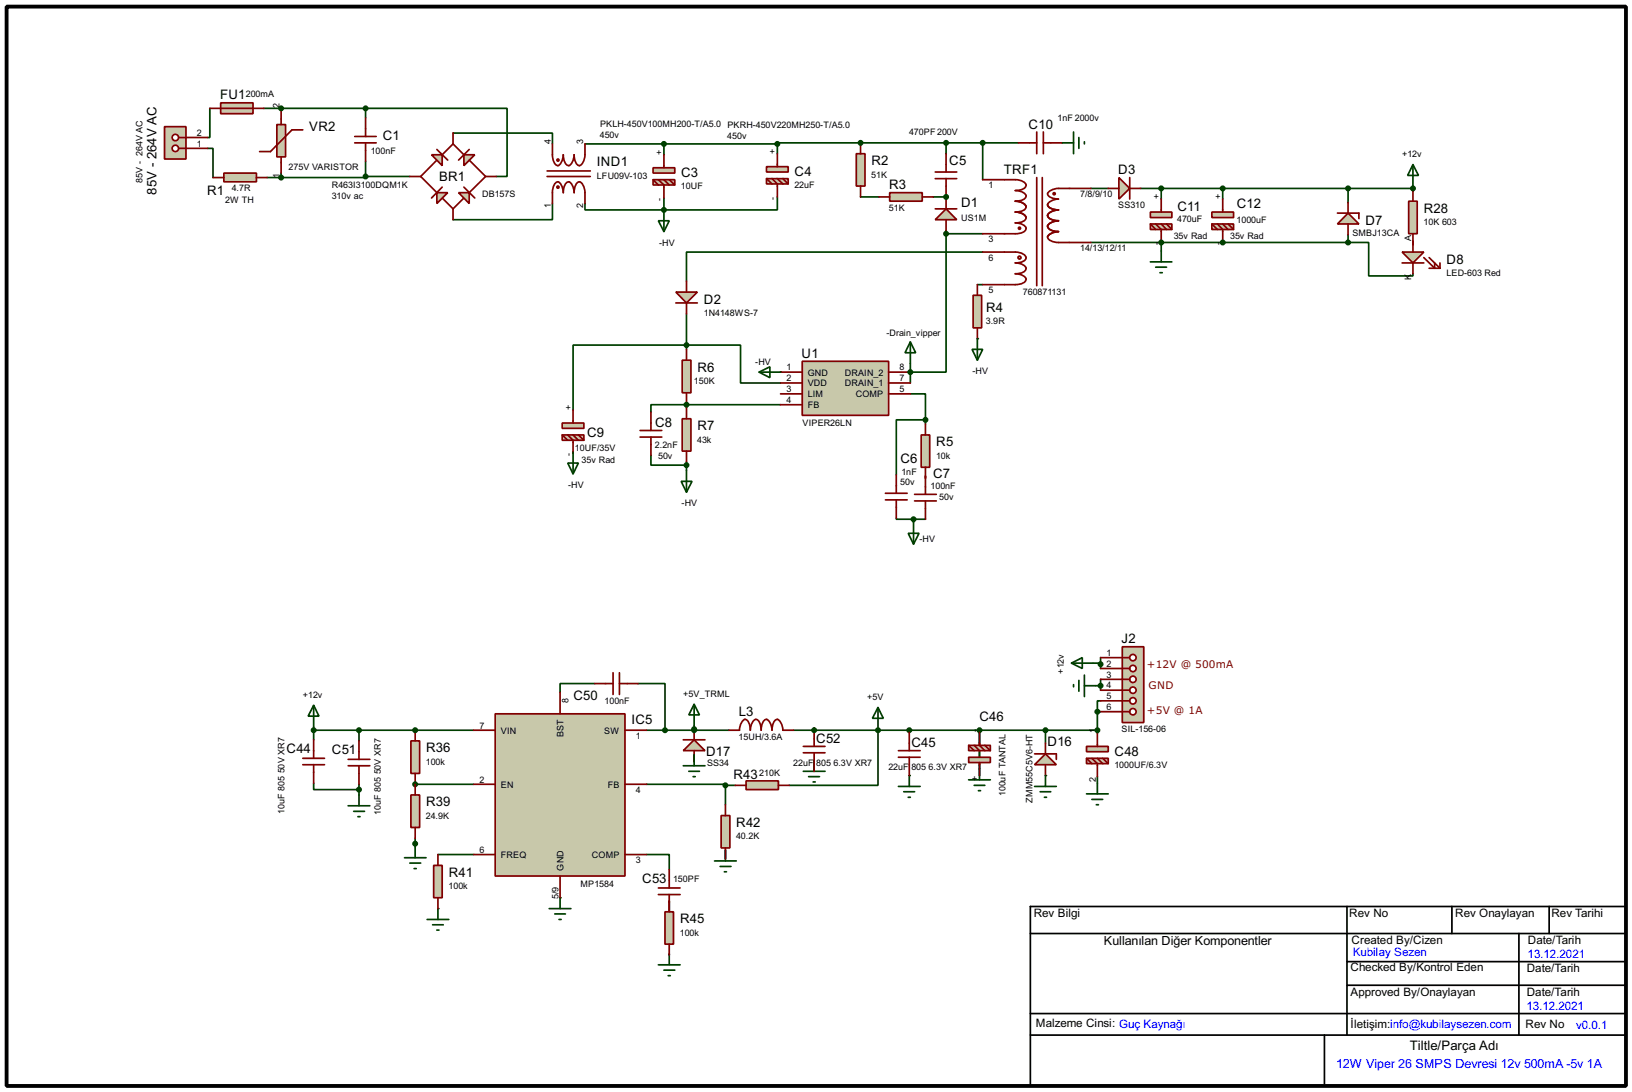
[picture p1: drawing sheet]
<svg xmlns="http://www.w3.org/2000/svg" width="383mm" height="256mm" viewBox="0 0 383 256" stroke-linecap="round" stroke-linejoin="round" font-family="sans-serif">
<path d="M48.8 34.9h1.3v6.8M85.9 37.9v3.6h10.4M106.5 31.3h23.3v2.5M137.5 33.8h45.2M156 33.8v2.6M182.7 33.8v2.3M202.2 33.6h-19.5v.2M129.8 47.8v3.8h-23.3M137.5 47.8v1.5h18.5M156 46.5v2.8M182.7 46.3v3h-26.7" fill="none" stroke="#004000" stroke-width=".4"/>
<circle cx="202.2" cy="33.6" r=".2" fill="#004000"/>
<path d="M202.2 33.6h20.1v2.5M202.2 46.3h4.4M222.3 46.3v.2" fill="none" stroke="#004000" stroke-width=".4"/>
<circle cx="222.3" cy="46.3" r=".2" fill="#004000"/>
<g fill="none" stroke="#004000" stroke-width=".4">
<path d="M222.3 33.6h17M230.9 33.6v8.6M249.5 33.6h.2M219.3 46.3h3M222.3 54.2v.7h8.6M230.9 59.2h-69.6v6.9M256.3 44.3h4.1M256.3 57h16.6M268 44.3h4.9v2.5M161.3 73.7v8.4M229.7 66.9h1.2M161.3 95.1h-8.3v1.7"/>
<path d="M161.3 81.1h-26.6v15.2M161.3 94.8v1M217.5 111.8v.5"/>
</g>
<circle cx="272.9" cy="57" r=".2" fill="#004000"/>
<path d="M49.3 25.5v6.8h-.5M62 25.5h23.9M85.9 25.5h33.3v16h-2.6M85.9 25.5v2.2M62.8 41.7h3.3M66.1 40.7v1M85.9 41.5v.2h-19.8" fill="none" stroke="#004000" stroke-width=".4"/>
<circle cx="66.1" cy="25.5" r=".2" fill="#004000"/>
<path d="M272.9 44.3h14.4v2.5M272.9 57h14.4M332 56.7v.8" fill="none" stroke="#004000" stroke-width=".4"/>
<circle cx="287.3" cy="57" r=".2" fill="#004000"/>
<path d="M287.3 44.3h29.5v3.3M287.3 57h29.5M316.8 57h4.8v7.8h10.4v-.5M316.8 55.2v1.8" fill="none" stroke="#004000" stroke-width=".4"/>
<circle cx="102.9" cy="213.4" r=".2" fill="#004000"/>
<g fill="none" stroke="#004000" stroke-width=".4">
<path d="M139.8 160.6h-8.2v2M149.9 160.6h6.4v10.9M151.9 171.5h19.4M163.1 177.3v1.6M191.3 171v.5h-4.8M191.3 178.6v2.6M151.9 184.2h18.6v.3M170.5 184.5v4.5M170.5 199.7v2M170.5 184.5h2.3M102.9 200.7h8.4M151.9 200.7h5.4v3.6"/>
<path d="M157.3 211.6v2.8M157.3 224.1v.2"/>
</g>
<circle cx="131.6" cy="210.9" r=".2" fill="#004000"/>
<path d="M84.4 171.5v2.5M97.6 171.5h13.7" fill="none" stroke="#004000" stroke-width=".4"/>
<circle cx="97.6" cy="171.5" r=".2" fill="#004000"/>
<path d="M84.4 171.5h13.2M97.6 184.2h13.7" fill="none" stroke="#004000" stroke-width=".4"/>
<circle cx="97.6" cy="184.2" r=".2" fill="#004000"/>
<path d="M191.3 171.5h22.4v.5M206.3 171.3v13.2h-20.8M73.7 184v1.5h10.7M84.4 184.2v2.5" fill="none" stroke="#004000" stroke-width=".4"/>
<circle cx="213.7" cy="182.2" r=".2" fill="#004000"/>
<path d="M213.7 171.5h32v3.1M230.2 171.5v10.7" fill="none" stroke="#004000" stroke-width=".4"/>
<circle cx="245.7" cy="182.2" r=".2" fill="#004000"/>
<path d="M163.1 171.3v.2" fill="none" stroke="#004000" stroke-width=".4"/>
<circle cx="163.1" cy="171.3" r=".2" fill="#004000"/>
<g fill="none" stroke="#004000" stroke-width=".4">
<path d="M272.9 57v2M316.8 44.3h15.2M332 43.7v1.1M161.3 81.1h12.7v8.9h9.4M161.3 95.1h22.1M213.9 87.4v2.6M256.8 155.8h1.6l.2 .2M258.6 154.5v2.5M258.6 159.6v2.5M73.7 171.5h10.7M73.7 170.7v3.1M163.1 170.5v.8"/>
<path d="M245.7 171.5h12.2M257.4 161.1h1.2M257.9 167.2v5.1M257.9 167.2h.7M258.6 164.6h-.7v2.6M97.6 196.9v2M257.9 182.4v1.6"/>
</g>
<circle cx="213.9" cy="87.4" r=".2" fill="#004000"/>
<path d="M222.3 54.9v32.5h-8.4v-2M213.9 92.5h3.6v6.1M217.5 98.6h-6.9v13M217.5 98.6v1" fill="none" stroke="#004000" stroke-width=".4"/>
<circle cx="156" cy="49.3" r=".2" fill="#004000"/>
<path d="M134.7 106.2v.3M153 107v2.3h8.3M161.3 108.5v2" fill="none" stroke="#004000" stroke-width=".4"/>
<g fill="#004000">
<circle cx="229.7" cy="79.6" r=".2"/>
<circle cx="183.4" cy="87.4" r=".2"/>
</g>
<path d="M210.6 121.7v.3h4.1M214.7 122v.7M214.7 122h2.8" fill="none" stroke="#004000" stroke-width=".4"/>
<path d="M38.7 29.8h5v7.6h-5z" fill="#c8c8aa" stroke="#800000" stroke-width=".4"/>
<path d="M42 34.9h1.7" fill="none" stroke="#800000" stroke-width=".4"/>
<circle cx="41.2" cy="34.9" r=".75" fill="#feffff" stroke="#800000" stroke-width=".4"/>
<path d="M42 32.3h1.7" fill="none" stroke="#800000" stroke-width=".4"/>
<circle cx="41.2" cy="32.3" r=".75" fill="#feffff" stroke="#800000" stroke-width=".4"/>
<path d="M43.7 34.9h5.1M43.7 32.3h5.1" fill="none" stroke="#800000" stroke-width=".4"/>
<path d="M109 36.4h2.6l-2.6 2.5z" fill="#c8c8aa" stroke="#800000" stroke-width=".4"/>
<path d="M102.7 35.1l2.5 2.5M102.7 37.6l-3.8 3.9 3.8 3.8M103.9 36.4l2.6-2.6 2.5 2.6M110.3 35.1l-2.5 2.5M110.3 37.6l3.8 3.9-3.8 3.8M103.9 44l-2.5 2.5M103.9 46.5l2.6 2.6 2.5-2.6M109 44l2.6 2.5" fill="none" stroke="#800000" stroke-width=".4"/>
<g fill="#c8c8aa" stroke="#800000" stroke-width=".4">
<path d="M102.7 45.3h2.5l-2.5 2.5z"/>
<path d="M101.4 36.4h2.5v2.5z"/>
<path d="M107.8 45.3h2.5v2.5z"/>
</g>
<path d="M106.5 31.3v2.5M129.8 36.4a2.37 2.37 0 0 0 1.3 2.5 2.75 2.75 0 0 0 1.3-2.5v.6a2.04 2.04 0 0 0 1.3 1.9 2.75 2.75 0 0 0 1.2-2.5v.6a2.08 2.08 0 0 0 1.3 1.9 2.67 2.67 0 0 0 1.3-2.5M96.3 41.5h2.6M106.5 49.1v2.5M114.1 41.5h2.5M128.6 41.5h10.1M128.6 40.2h10.1M129.8 45.3a2.33 2.33 0 0 1 1.3-2.6 2.68 2.68 0 0 1 1.3 2.6 2.27 2.27 0 0 1 1.3-2.6 2.68 2.68 0 0 1 1.2 2.6v-.7a2.03 2.03 0 0 1 1.3-1.9 2.61 2.61 0 0 1 1.3 2.6" fill="none" stroke="#800000" stroke-width=".4"/>
<g fill="#c8c8aa" stroke="#800000" stroke-width=".4">
<circle cx="131.1" cy="44" r=".25"/>
<circle cx="131.1" cy="37.6" r=".25"/>
</g>
<path d="M129.8 33.8v2.6M137.5 33.8v2.6M129.8 45.3v2.5M137.5 45.3v2.5" fill="none" stroke="#800000" stroke-width=".4"/>
<path d="M52.6 40.7h7.7v2h-7.7z" fill="#c8c8aa" stroke="#800000" stroke-width=".4"/>
<path d="M83.4 32.1h5M83.4 33.6h5M85.9 27.7v4.4M85.9 33.6v4.3M50.1 41.7h2.5M60.3 41.7h2.5" fill="none" stroke="#800000" stroke-width=".4"/>
<circle cx="85.9" cy="41.5" r=".5" fill="#004000" stroke="#004000" stroke-width=".4"/>
<g fill="#c8c8aa" stroke="#800000" stroke-width=".4">
<path d="M153.5 39.4h5.1v1.3h-5.1z"/>
<path d="M153.5 42.2h5.1v1.3h-5.1z"/>
</g>
<path d="M156 36.4v3M153.5 42.2l1.2 1.3M154.7 42.2l1.3 1.3v3M156 42.2l1.3 1.3M157.3 42.2l1.3 1.3" fill="none" stroke="#800000" stroke-width=".4"/>
<g fill="#c8c8aa" stroke="#800000" stroke-width=".4">
<path d="M180.1 39.2h5.1v1.2h-5.1z"/>
<path d="M180.1 42h5.1v1.2h-5.1z"/>
</g>
<path d="M182.7 36.1v3.1M180.1 42l1.3 1.2M181.4 42l1.3 1.2v3.1M182.7 42l1.3 1.2M184 42l1.2 1.2M236 59.2a7.2 7.2 0 0 1 4.4 .4 .9 .9 0 0 1 .7 .9 .9 .9 0 0 1-.7 .9l-1.8 .4a2.45 2.45 0 0 1 2.5 1.2 2.12 2.12 0 0 1-2.5 1.3 2.45 2.45 0 0 1 2.5 1.3 2.17 2.17 0 0 1-2.5 1.3h-2.6M236 42.2a7.3 7.3 0 0 1 4.4 .4 .9 .9 0 0 1 .7 .9 .9 .9 0 0 1-.7 .9l-1.8 .4a2.45 2.45 0 0 1 2.5 1.2 2.15 2.15 0 0 1-2.5 1.3 2.47 2.47 0 0 1 2.5 1.3M241.1 53.6a2.12 2.12 0 0 1-2.5 1.3h-2.6M243.6 41.7v25.4M244.9 41.7v25.4M251.3 44.3a7.1 7.1 0 0 0-4.3 .4l-.7 .5a.87 .87 0 0 0 .7 1.2l1.7 .4a2.76 2.76 0 0 0-2.5 1.3 2.35 2.35 0 0 0 2.5 1.2 2.67 2.67 0 0 0-2.5 1.3 2.35 2.35 0 0 0 2.5 1.3l-1.2 .2a1.82 1.82 0 0 0-1.3 1 2.31 2.31 0 0 0 2.5 1.3l-1.2 .2a1.82 1.82 0 0 0-1.3 1.1 2.37 2.37 0 0 0 2.5 1.3h2.6" fill="none" stroke="#800000" stroke-width=".4"/>
<g fill="#004000" stroke="#004000" stroke-width=".4">
<circle cx="156" cy="49.3" r=".5"/>
<circle cx="156" cy="33.8" r=".5"/>
</g>
<g fill="#c8c8aa" stroke="#800000" stroke-width=".4">
<circle cx="239.5" cy="60.5" r=".35"/>
<circle cx="239.6" cy="53.6" r=".25"/>
</g>
<path d="M238.6 47.3a2.47 2.47 0 0 1 2.5 1.3 2.15 2.15 0 0 1-2.5 1.2 2.47 2.47 0 0 1 2.5 1.3 2.15 2.15 0 0 1-2.5 1.3 2.45 2.45 0 0 1 2.5 1.2" fill="none" stroke="#800000" stroke-width=".4"/>
<circle cx="247.7" cy="45.5" r=".25" fill="#c8c8aa" stroke="#800000" stroke-width=".4"/>
<path d="M230.9 42.2h5.1M230.9 59.2h5.1M230.9 54.9h5.1M251.3 57h5M251.3 44.3h5M230.9 66.9h5.1" fill="none" stroke="#800000" stroke-width=".4"/>
<circle cx="182.6" cy="33.8" r=".5" fill="#004000" stroke="#004000" stroke-width=".4"/>
<path d="M201.2 36.1h2.1v7.6h-2.1z" fill="#c8c8aa" stroke="#800000" stroke-width=".4"/>
<path d="M202.2 33.6v2.5M202.2 43.7v2.6" fill="none" stroke="#800000" stroke-width=".4"/>
<circle cx="202.2" cy="33.6" r=".5" fill="#004000" stroke="#004000" stroke-width=".4"/>
<path d="M222.3 49.1l2.5 2.5h-5z" fill="#c8c8aa" stroke="#800000" stroke-width=".4"/>
<path d="M222.3 36.1v4.3M219.8 49.1h5M219.8 40.4h5M219.8 42h5M222.3 42v4.3M222.3 46.5v2.6M222.3 51.6v2.6" fill="none" stroke="#800000" stroke-width=".4"/>
<circle cx="222.3" cy="33.6" r=".5" fill="#004000" stroke="#004000" stroke-width=".4"/>
<path d="M209.1 45.3h7.6v2h-7.6z" fill="#c8c8aa" stroke="#800000" stroke-width=".4"/>
<path d="M206.6 46.3h2.5M216.7 46.3h2.6" fill="none" stroke="#800000" stroke-width=".4"/>
<circle cx="222.3" cy="46.3" r=".5" fill="#004000" stroke="#004000" stroke-width=".4"/>
<path d="M228.7 69.4h2v7.6h-2z" fill="#c8c8aa" stroke="#800000" stroke-width=".4"/>
<path d="M229.7 66.9v2.5M229.7 77v2.6" fill="none" stroke="#800000" stroke-width=".4"/>
<path d="M158.8 68.6h5.1l-2.6 2.6z" fill="#c8c8aa" stroke="#800000" stroke-width=".4"/>
<path d="M158.8 71.2h5.1M161.3 66.1v2.5M161.3 71.2v2.5M208.1 115.9h5.1M208.1 117.4h5.1M210.6 111.6v4.3M210.6 117.4v4.3M214.9 116.1h5.1M214.9 117.7h5.1M217.5 111.8v4.3M217.5 117.7v4.3" fill="none" stroke="#800000" stroke-width=".4"/>
<circle cx="222.3" cy="54.9" r=".5" fill="#004000" stroke="#004000" stroke-width=".4"/>
<path d="M213.9 80.3l1.3 2.6h-2.5zM213.9 80.3v5.1" fill="none" stroke="#004000" stroke-width=".4"/>
<path d="M216.5 102.2h2v7.6h-2z" fill="#c8c8aa" stroke="#800000" stroke-width=".4"/>
<path d="M217.5 99.6v2.6M217.5 109.8v2.5" fill="none" stroke="#800000" stroke-width=".4"/>
<path d="M160.3 84.6h2.1v7.7h-2.1z" fill="#c8c8aa" stroke="#800000" stroke-width=".4"/>
<path d="M161.3 82.1v2.5M161.3 92.3v2.5" fill="none" stroke="#800000" stroke-width=".4"/>
<g fill="#004000" stroke="#004000" stroke-width=".4">
<circle cx="161.3" cy="81.1" r=".5"/>
<circle cx="161.3" cy="95.1" r=".5"/>
</g>
<path d="M160.3 98.4h2.1v7.6h-2.1z" fill="#c8c8aa" stroke="#800000" stroke-width=".4"/>
<path d="M153 96.8v4.3M161.3 95.8v2.6M150.4 101.1h5.1M150.4 102.7h5.1M153 102.7v4.3M161.3 106v2.5" fill="none" stroke="#800000" stroke-width=".4"/>
<g fill="#c8c8aa" stroke="#800000" stroke-width=".4">
<path d="M132.1 99.4h5.1v1.2h-5.1z"/>
<path d="M132.1 102.2h5.1v1.2h-5.1z"/>
</g>
<path d="M239.3 33.6h4.3M243.6 31v5.1M245.2 31v5.1M245.2 33.6h4.3M134.7 96.3v3.1M132.1 102.2l1.3 1.2M133.4 102.2l1.3 1.2v3.1M134.7 102.2l1.2 1.2M135.9 102.2l1.3 1.2" fill="none" stroke="#800000" stroke-width=".4"/>
<circle cx="230.9" cy="33.6" r=".5" fill="#004000" stroke="#004000" stroke-width=".4"/>
<path d="M249.7 33.6h2.6M252.3 31v5.1M253.5 32.3v2.6M254.8 33.3v.5" fill="none" stroke="#004000" stroke-width=".4"/>
<path d="M262.9 41.7l2.6 2.6-2.6 2.5z" fill="#c8c8aa" stroke="#800000" stroke-width=".4"/>
<path d="M260.4 44.3h2.5M265.5 41.7v5.1M265.5 44.3h2.5" fill="none" stroke="#800000" stroke-width=".4"/>
<g fill="#c8c8aa" stroke="#800000" stroke-width=".4">
<path d="M270.3 49.8h5.1v1.3h-5.1z"/>
<path d="M270.3 52.6h5.1v1.3h-5.1z"/>
</g>
<path d="M270.3 52.6l1.3 1.3M271.6 52.6l1.3 1.3v3.1M272.9 46.8v3M272.9 52.6l1.2 1.3M274.1 52.6l1.3 1.3" fill="none" stroke="#800000" stroke-width=".4"/>
<g fill="#c8c8aa" stroke="#800000" stroke-width=".4">
<path d="M284.8 49.8h5.1v1.3h-5.1z"/>
<path d="M284.8 52.6h5.1v1.3h-5.1z"/>
</g>
<path d="M284.8 52.6l1.3 1.3M286.1 52.6l1.2 1.3v3.1M287.3 46.8v3M287.3 52.6l1.3 1.3M288.6 52.6l1.3 1.3" fill="none" stroke="#800000" stroke-width=".4"/>
<g fill="#004000" stroke="#004000" stroke-width=".4">
<circle cx="272.8" cy="44.3" r=".5"/>
<circle cx="272.8" cy="57" r=".5"/>
</g>
<path d="M65.1 29.3h2v7.6h-2z" fill="#c8c8aa" stroke="#800000" stroke-width=".4"/>
<path d="M66.1 25.5v3.8M66.1 36.9v3.8M71.2 30.5h-2.6l-5 5.1h-2.6" fill="none" stroke="#800000" stroke-width=".4"/>
<path d="M51.9 24.2h7.6v2.5h-7.6z" fill-rule="evenodd" fill="#c8c8aa" stroke="#800000" stroke-width=".4"/>
<path d="M49.3 25.5h12.7" fill="none" stroke="#800000" stroke-width=".4"/>
<g fill="#004000" stroke="#004000" stroke-width=".4">
<circle cx="66" cy="41.7" r=".5"/>
<circle cx="85.9" cy="25.5" r=".5"/>
<circle cx="66" cy="25.5" r=".5"/>
</g>
<path d="M316.8 50.1l2.5 2.5h-5z" fill="#c8c8aa" stroke="#800000" stroke-width=".4"/>
<path d="M314.3 50.1h5v1.3M316.8 47.6v2.5M316.8 52.6v2.6" fill="none" stroke="#800000" stroke-width=".4"/>
<path d="M329.5 59.2h5.1l-2.6 2.6z" fill="#c8c8aa" stroke="#800000" stroke-width=".4"/>
<path d="M332 56.7v2.5M329.5 61.8h5.1M332 61.8v2.5M334.6 60.5l2.5 2.5v-1.2M335.8 60.5l2.6 2.5M335.8 63h2.6M338.4 61.8v1.2" fill="none" stroke="#800000" stroke-width=".4"/>
<path d="M331 47.3h2v7.6h-2z" fill="#c8c8aa" stroke="#800000" stroke-width=".4"/>
<path d="M332 44.8v2.5M332 54.9v2.6" fill="none" stroke="#800000" stroke-width=".4"/>
<g fill="#004000" stroke="#004000" stroke-width=".4">
<circle cx="287.3" cy="44.3" r=".5"/>
<circle cx="287.3" cy="57" r=".5"/>
<circle cx="316.7" cy="57" r=".5"/>
<circle cx="316.7" cy="44.3" r=".5"/>
</g>
<path d="M100.4 216h5.1M101.7 217.2h2.5M102.7 218.5h.5M102.9 213.4v2.6" fill="none" stroke="#004000" stroke-width=".4"/>
<path d="M101.9 203.3h2v7.6h-2z" fill="#c8c8aa" stroke="#800000" stroke-width=".4"/>
<path d="M144.1 158v5.1M145.6 158v5.1M139.8 160.6h4.3M145.6 160.6h4.3M171.3 171.5h2.5a2.7 2.7 0 0 1 1.3-2.5 2.31 2.31 0 0 1 1.2 2.5 2.61 2.61 0 0 1 1.3-2.5 2.31 2.31 0 0 1 1.3 2.5v-.6a2.03 2.03 0 0 1 1.2-1.9 2.7 2.7 0 0 1 1.3 2.5v-.6a2.03 2.03 0 0 1 1.3-1.9 2.7 2.7 0 0 1 1.3 2.5h2.5M102.9 200.7v2.6M102.9 210.9v2.5" fill="none" stroke="#800000" stroke-width=".4"/>
<circle cx="156.2" cy="171.5" r=".5" fill="#004000" stroke="#004000" stroke-width=".4"/>
<path d="M163.1 173.8l2.6 2.5h-5.1z" fill="#c8c8aa" stroke="#800000" stroke-width=".4"/>
<path d="M81.8 178.4h5.1M81.8 179.9h5.1M84.4 174v4.4M84.4 179.9v4.3M160.6 173.8h5.1M163.1 171.3v2.5M163.1 176.3v2.6M188.8 175.3h5.1M188.8 176.8h5.1M191.3 171v4.3M191.3 176.8v4.4" fill="none" stroke="#800000" stroke-width=".4"/>
<circle cx="163.1" cy="171.5" r=".5" fill="#004000" stroke="#004000" stroke-width=".4"/>
<g fill="none" stroke="#004000" stroke-width=".4">
<path d="M160.6 179.9h5.1M163.1 177.3v2.6M191.3 178.6v2.6M81.8 189.3h5.1M83.1 190.6h2.6M84.1 191.8h.5M84.4 186.7v2.6M161.9 181.2h2.5M162.9 182.4h.5M170.5 199.7v2.5M188.8 181.2h5.1M190 182.4h2.6"/>
<path d="M191.1 183.7h.5M167.9 202.2h5.1M169.2 203.5h2.6M170.2 204.8h.5"/>
</g>
<path d="M169.5 191.6h2v7.6h-2z" fill="#c8c8aa" stroke="#800000" stroke-width=".4"/>
<path d="M170.5 189v2.6M170.5 199.2v2.5" fill="none" stroke="#800000" stroke-width=".4"/>
<path d="M175.3 183.4h7.6v2.1h-7.6z" fill="#c8c8aa" stroke="#800000" stroke-width=".4"/>
<path d="M172.8 184.5h2.5M182.9 184.5h2.6M154.7 208.6h5.1M154.7 210.1h5.1M157.3 204.3v4.3M157.3 210.1v4.3" fill="none" stroke="#800000" stroke-width=".4"/>
<g fill="#004000" stroke="#004000" stroke-width=".4">
<circle cx="170.4" cy="184.5" r=".5"/>
<circle cx="191.3" cy="171.5" r=".5"/>
</g>
<path d="M154.7 226.6h5.1M156 227.9h2.6M157 229.2h.5M157.3 224.1v2.5" fill="none" stroke="#004000" stroke-width=".4"/>
<path d="M156.3 214.2h2v7.6h-2z" fill="#c8c8aa" stroke="#800000" stroke-width=".4"/>
<path d="M157.3 211.6v2.6M157.3 221.8v2.5" fill="none" stroke="#800000" stroke-width=".4"/>
<path d="M129.1 213.4h5.1M130.4 214.7h2.5M131.4 216h.5M131.6 210.9v2.5" fill="none" stroke="#004000" stroke-width=".4"/>
<path d="M116.4 167.7h30.5v38.1h-30.5z" fill="#c8c8aa" stroke="#800000" stroke-width=".4"/>
<path d="M111.3 171.5h5.1M131.6 162.6v5.1M146.9 171.5h5M111.3 184.2h5.1M146.9 184.2h5M111.3 200.7h5.1M131.6 205.8v5.1M146.9 200.7h5" fill="none" stroke="#800000" stroke-width=".4"/>
<circle cx="84.3" cy="171.5" r=".5" fill="#004000" stroke="#004000" stroke-width=".4"/>
<path d="M96.6 174h2v7.7h-2z" fill="#c8c8aa" stroke="#800000" stroke-width=".4"/>
<path d="M97.6 171.5v2.5M97.6 181.7v2.5" fill="none" stroke="#800000" stroke-width=".4"/>
<g fill="#004000" stroke="#004000" stroke-width=".4">
<circle cx="97.5" cy="171.5" r=".5"/>
<circle cx="97.5" cy="184.2" r=".5"/>
</g>
<path d="M97.6 198.9v2.6M95.1 201.5h5M96.3 202.7h2.6M97.3 204h.5" fill="none" stroke="#004000" stroke-width=".4"/>
<path d="M96.6 186.7h2v7.7h-2z" fill="#c8c8aa" stroke="#800000" stroke-width=".4"/>
<path d="M71.2 178.1h5.1M71.2 179.6h5.1M73.7 173.8v4.3M73.7 179.6v4.4M211.1 176.3h5.1M211.1 177.9h5.1M213.7 172v4.3M213.7 177.9v4.3M97.6 184.2v2.5M97.6 194.4v2.5" fill="none" stroke="#800000" stroke-width=".4"/>
<path d="M206.3 166.2l1.3 2.5h-2.6zM206.3 166.2v5.1M211.1 184.7h5.1M212.4 186h2.5M213.4 187.3h.5M213.7 182.2v2.5M227.6 183.2h5.1M228.9 184.5h2.5M229.9 185.7h.5M230.2 180.6v2.6" fill="none" stroke="#004000" stroke-width=".4"/>
<g fill="#004000" stroke="#004000" stroke-width=".4">
<circle cx="206.3" cy="171.5" r=".5"/>
<circle cx="84.3" cy="185.5" r=".5"/>
<circle cx="213.6" cy="171.5" r=".5"/>
<circle cx="230.1" cy="171.5" r=".5"/>
</g>
<g fill="#c8c8aa" stroke="#800000" stroke-width=".4">
<path d="M227.6 177.9h5.1v1.2h-5.1z"/>
<path d="M227.6 175.1h5.1v1.2h-5.1z"/>
</g>
<path d="M227.6 175.1l1.3 1.2M228.9 175.1l1.3 1.2M230.2 172v3.1l1.2 1.2M230.2 179.1v3.1M231.4 175.1l1.3 1.2" fill="none" stroke="#800000" stroke-width=".4"/>
<path d="M245.7 177.1l2.5 2.5h-5.1z" fill="#c8c8aa" stroke="#800000" stroke-width=".4"/>
<path d="M243.1 177.1h5.1v1.3M245.7 174.6v2.5M245.7 179.6v2.6" fill="none" stroke="#800000" stroke-width=".4"/>
<g fill="#004000" stroke="#004000" stroke-width=".4">
<circle cx="245.6" cy="171.5" r=".5"/>
<circle cx="163.1" cy="171.3" r=".5"/>
<circle cx="97.5" cy="198.2" r=".5"/>
</g>
<path d="M253.5 159.8v2.6M254.8 158.6v5M163.1 165.4l1.3 2.5h-2.5zM163.1 165.4v5.1M252.3 160.8v.5M254.8 161.1h2.6M243.1 184.7h5.1M244.4 186h2.5M245.4 187.3h.5M245.7 182.2v2.5" fill="none" stroke="#004000" stroke-width=".4"/>
<g fill="#c8c8aa" stroke="#800000" stroke-width=".4">
<path d="M255.3 175.3h5.1v1.3h-5.1z"/>
<path d="M255.3 178.1h5.1v1.3h-5.1z"/>
</g>
<path d="M255.3 178.1l1.3 1.3M256.6 178.1l1.3 1.3v3M257.9 172.3v3M257.9 178.1l1.2 1.3M259.1 178.1l1.3 1.3" fill="none" stroke="#800000" stroke-width=".4"/>
<circle cx="257.8" cy="171.5" r=".5" fill="#004000" stroke="#004000" stroke-width=".4"/>
<path d="M272.9 59v2.5M270.3 61.5h5.1M271.6 62.8h2.5M272.6 64.1h.5M255.3 186.5h5.1M256.6 187.8h2.5M257.6 189h.5M257.9 184v2.5" fill="none" stroke="#004000" stroke-width=".4"/>
<path d="M263.7 151.9h5.1v17.8h-5.1z" fill="#c8c8aa" stroke="#800000" stroke-width=".4"/>
<path d="M263.7 154.5h1.8" fill="none" stroke="#800000" stroke-width=".4"/>
<circle cx="266.2" cy="157" r=".75" fill="#feffff" stroke="#800000" stroke-width=".4"/>
<path d="M263.7 157h1.8" fill="none" stroke="#800000" stroke-width=".4"/>
<circle cx="266.2" cy="159.6" r=".75" fill="#feffff" stroke="#800000" stroke-width=".4"/>
<path d="M263.7 159.6h1.8" fill="none" stroke="#800000" stroke-width=".4"/>
<circle cx="266.2" cy="162.1" r=".75" fill="#feffff" stroke="#800000" stroke-width=".4"/>
<path d="M263.7 162.1h1.8" fill="none" stroke="#800000" stroke-width=".4"/>
<circle cx="266.2" cy="164.6" r=".75" fill="#feffff" stroke="#800000" stroke-width=".4"/>
<path d="M263.7 164.6h1.8" fill="none" stroke="#800000" stroke-width=".4"/>
<circle cx="266.2" cy="167.2" r=".75" fill="#feffff" stroke="#800000" stroke-width=".4"/>
<path d="M263.7 167.2h1.8" fill="none" stroke="#800000" stroke-width=".4"/>
<circle cx="266.2" cy="154.5" r=".75" fill="#feffff" stroke="#800000" stroke-width=".4"/>
<path d="M258.6 154.5h5.1M258.6 157h5.1M258.6 159.6h5.1M258.6 162.1h5.1M258.6 164.6h5.1M258.6 167.2h5.1" fill="none" stroke="#800000" stroke-width=".4"/>
<g fill="#004000" stroke="#004000" stroke-width=".4">
<circle cx="258.6" cy="161.1" r=".5"/>
<circle cx="257.8" cy="167.2" r=".5"/>
<circle cx="332" cy="44.3" r=".5"/>
<circle cx="73.7" cy="171.5" r=".5"/>
<circle cx="258.6" cy="156" r=".5"/>
</g>
<path d="M332 38.7l1.3 2.5h-2.5zM332 38.7v5M251.8 155.8l2.5-1.3v2.5zM251.8 155.8h5M73.7 165.7l1.3 2.5h-2.6zM73.7 165.7v5" fill="none" stroke="#004000" stroke-width=".4"/>
<path d="M188.5 84.9h20.3v12.7h-20.3z" fill-rule="evenodd" fill="#c8c8aa" stroke="#800000" stroke-width=".4"/>
<path d="M183.4 87.4h5.1M183.4 90h5.1M183.4 92.5h5.1M183.4 95.1h5.1M208.8 87.4h5.1M208.8 90h5.1M208.8 92.5h5.1" fill="none" stroke="#800000" stroke-width=".4"/>
<g fill="#004000" stroke="#004000" stroke-width=".4">
<circle cx="213.9" cy="87.4" r=".5"/>
<circle cx="217.4" cy="98.6" r=".5"/>
<circle cx="161.3" cy="109.3" r=".5"/>
<circle cx="214.6" cy="122" r=".5"/>
</g>
<path d="M154.7 51.9h2.6l-1.3 2.5zM156 49.3v5.1M229.7 79.6v5M178.4 87.4l2.5-1.2v2.5zM178.4 87.4h5M228.4 82.1h2.5l-1.2 2.5zM133.4 108.8h2.5l-1.2 2.5zM134.7 106.2v5.1M160.1 113.1h2.5l-1.3 2.5zM161.3 110.5v5.1M213.4 125.3h2.6l-1.3 2.5zM214.7 122.7v5.1" fill="none" stroke="#004000" stroke-width=".4"/>
<path d="M1.6 1.6h380.5v253.5h-380.5z" fill="none" stroke="#000" stroke-width=".9"/>
<path d="M1.6 1.6h380.5v253.5h-380.5zM242.1 219.3h139.7M316.5 212.9v30.2M341.2 212.9v6.4M356.9 219.3v23.8M364 212.9v6.4M381.8 212.9h-139.7v41.7M242.1 238.1h139.7M316.5 225.9h65.3M316.5 231.4h65.3M242.1 243.1h139.7M311.2 243.1v12" fill="none" stroke="#000" stroke-width=".4"/>
<g font-size="3.5">
<text x="51.7" y="23.3">FU1</text>
<text x="72.7" y="30.7">VR2</text>
<text x="90" y="33">C1</text>
<text x="241.7" y="30.2">C10</text>
<text x="140.3" y="39.1">IND1</text>
<text x="160.1" y="41.6">C3</text>
<text x="186.7" y="41.3">C4</text>
<text x="204.8" y="38.8">R2</text>
<text x="223.1" y="38.8">C5</text>
<text x="235.9" y="40.9">TRF1</text>
<text x="262.8" y="40.9">D3</text>
<text x="36.8" y="45.7" transform="rotate(-90 36.8 45.7)">85V - 264V AC</text>
<text x="48.7" y="45.7">R1</text>
<text x="103.2" y="42.4">BR1</text>
<text x="208.9" y="44.5">R3</text>
<text x="225.9" y="48.7">D1</text>
<text x="276.7" y="49.4">C11</text>
<text x="290.6" y="49">C12</text>
<text x="320.9" y="52.8">D7</text>
<text x="334.6" y="50">R28</text>
<text x="339.9" y="61.9">D8</text>
<text x="165.4" y="71.3">D2</text>
<text x="231.7" y="73.4">R4</text>
<text x="163.9" y="87.3">R6</text>
<text x="188.4" y="84.1">U1</text>
<text x="154" y="100.3">C8</text>
<text x="163.9" y="101">R7</text>
<text x="138" y="102.6">C9</text>
<text x="220" y="104.9">R5</text>
<text x="211.6" y="108.7">C6</text>
<text x="219.3" y="112.2">C7</text>
<text x="263.6" y="151.1">J2</text>
<text x="134.8" y="164.4">C50</text>
<text x="148.4" y="170.2">IC5</text>
<text x="173.6" y="168.2">L3</text>
<text x="230.2" y="169.4">C46</text>
<text x="67.4" y="177">C44</text>
<text x="78" y="177.2">C51</text>
<text x="100.1" y="176.7">R36</text>
<text x="165.9" y="177.5">D17</text>
<text x="191.8" y="174.5">C52</text>
<text x="214.2" y="175.5">C45</text>
<text x="246.2" y="175.2">D16</text>
<text x="261.9" y="177.5">C48</text>
<text x="172.4" y="182.9">R43</text>
<text x="100.1" y="189.4">R39</text>
<text x="173" y="194.3">R42</text>
<text x="105.5" y="206">R41</text>
<text x="150.9" y="207.5">C53</text>
<text x="159.8" y="216.9">R45</text>
<text x="331.3" y="246.5">Tiltle/Parça Adı</text>
</g>
<text font-size="3.3" x="259.4" y="222">Kullanılan Diğer Komponentler</text>
<text font-size="3.3" fill="#00f" x="314" y="251">12W Viper 26 SMPS Devresi 12v 500mA -5v 1A</text>
<g font-size="3.1">
<text x="242.9" y="215.5">Rev Bilgi</text>
<text x="317" y="215.5">Rev No</text>
<text x="341.9" y="215.5">Rev Onaylayan</text>
<text x="364.5" y="215.5">Rev Tarihi</text>
<text x="317.6" y="221.8">Created By/Cizen</text>
<text x="359" y="221.8">Date/Tarih</text>
<text x="317.3" y="228.2">Checked By/Kontrol Eden</text>
<text x="317.3" y="234">Approved By/Onaylayan</text>
<text x="358.7" y="228.4">Date/Tarih</text>
<text x="358.7" y="234">Date/Tarih</text>
<text x="243.4" y="241.1">Malzeme Cinsi: Guç Kaynağı</text>
<text x="317.3" y="241.4">İletişim:info@kubilaysezen.com</text>
<text x="358.4" y="241.4">Rev No</text>
</g>
<g font-size="3.1" fill="#00f">
<text x="317.8" y="224.6">Kubilay Sezen</text>
<text x="359" y="225.1">13.12.2021</text>
<text x="358.7" y="237.3">13.12.2021</text>
<text x="370.4" y="241.6">v0.0.1</text>
</g>
<g font-size="3" fill="#800000">
<text x="269.5" y="156.8">+12V @ 500mA</text>
<text x="269.8" y="161.9">GND</text>
<text x="269.5" y="167.8">+5V @ 1A</text>
</g>
<g font-size="2.4">
<text x="57.8" y="22.8">200mA</text>
<text x="65.7" y="25.4" transform="rotate(-90 65.7 25.4)">2</text>
<text x="141" y="29.7">PKLH-450V100MH200-T/A5.0 PKRH-450V220MH250-T/A5.0</text>
<text x="248.5" y="28.4">1nF 2000v</text>
<text x="46.3" y="34.5">1</text>
<text x="46.3" y="31.9">2</text>
<text x="129.4" y="33.8" transform="rotate(-90 129.4 33.8)">4</text>
<text x="137.1" y="33.8" transform="rotate(-90 137.1 33.8)">3</text>
<text x="141" y="32.3">450v</text>
<text x="170.9" y="32.5">450v</text>
<text x="213.6" y="31.8">470PF200V</text>
<text x="65.7" y="41.8" transform="rotate(-90 65.7 41.8)">1</text>
<text x="67.8" y="39.9">275V VARISTOR</text>
<text x="87.1" y="36.1">100nF</text>
<text x="140.2" y="42">LFU09V-103</text>
<text x="155.6" y="36.4" transform="rotate(-90 155.6 36.4)">+</text>
<text x="182.3" y="36.1" transform="rotate(-90 182.3 36.1)">+</text>
<text x="204.7" y="41.7">51K</text>
<text x="329.5" y="36.9">+12v</text>
<text x="33.5" y="42.9" transform="rotate(-90 33.5 42.9)">85V - 264V AC</text>
<text x="52.9" y="47.7">2W TH</text>
<text x="54.5" y="44.9">4.7R</text>
<text x="78" y="46.8">310v ac</text>
<text x="78" y="44.3">R463I3100DQM1K</text>
<text x="113.3" y="46.2">DB157S</text>
<text x="155.6" y="47.2" transform="rotate(-90 155.6 47.2)">-</text>
<text x="160" y="44.5">10UF</text>
<text x="182.3" y="46.9" transform="rotate(-90 182.3 46.9)">-</text>
<text x="186.7" y="44.3">22uF</text>
<text x="232.3" y="44.2">1</text>
<text x="253.8" y="46.2">7/8/9/10</text>
<text x="272.5" y="46.8" transform="rotate(-90 272.5 46.8)">+</text>
<text x="286.9" y="46.8" transform="rotate(-90 286.9 46.8)">+</text>
<text x="129.4" y="49" transform="rotate(-90 129.4 49)">1</text>
<text x="137.1" y="49" transform="rotate(-90 137.1 49)">2</text>
<text x="208.8" y="49.5">51K</text>
<text x="225.8" y="51.9">US1M</text>
<text x="262.7" y="49">SS310</text>
<text x="276.6" y="52.1">470uF</text>
<text x="290.6" y="52.3">1000uF</text>
<text x="334.5" y="52.9">10K 603</text>
<text x="154.9" y="57.8">-HV</text>
<text x="232.3" y="56.9">3</text>
<text x="253.8" y="58.9">14/13/12/11</text>
<text x="272.4" y="57.6" transform="rotate(-90 272.4 57.6)">-</text>
<text x="275.8" y="56.2">35v Rad</text>
<text x="286.9" y="57.6" transform="rotate(-90 286.9 57.6)">-</text>
<text x="289.1" y="56.2">35v Rad</text>
<text x="317.8" y="55.4">SMBJ13CA</text>
<text x="331.6" y="56.6" transform="rotate(-90 331.6 56.6)">A</text>
<text x="232.3" y="61.2">6</text>
<text x="331.6" y="65.7" transform="rotate(-90 331.6 65.7)">K</text>
<text x="339.9" y="64.8">LED-603 Red</text>
<text x="232.3" y="68.8">5</text>
<text x="240.4" y="69.3">760871131</text>
<text x="165.4" y="74.2">1N4148WS-7</text>
<text x="231.7" y="76">3.9R</text>
<text x="208.3" y="78.8">-Drain_vipper</text>
<text x="177.5" y="85.7">-HV</text>
<text x="184.8" y="87">1</text>
<text x="184.8" y="89.6">2</text>
<text x="189.8" y="88.2">GND</text>
<text x="198.5" y="88.2">DRAIN_2</text>
<text x="211.4" y="89.6">7</text>
<text x="211.4" y="87">8</text>
<text x="228.5" y="88">-HV</text>
<text x="163.1" y="90.2">150K</text>
<text x="184.8" y="92.1">3</text>
<text x="184.8" y="94.7">4</text>
<text x="189.8" y="90.8">VDD</text>
<text x="189.8" y="93.3">LIM</text>
<text x="189.8" y="95.9">FB</text>
<text x="198.5" y="90.8">DRAIN_1</text>
<text x="201.1" y="93.3">COMP</text>
<text x="211.4" y="92.1">5</text>
<text x="134.2" y="96.3" transform="rotate(-90 134.2 96.3)">+</text>
<text x="188.6" y="100">VIPER26LN</text>
<text x="134.3" y="107.2" transform="rotate(-90 134.3 107.2)">-</text>
<text x="135.1" y="106">10UF/35V</text>
<text x="153.9" y="105.2">2.2nF</text>
<text x="154.7" y="107.8">50v</text>
<text x="163.8" y="104">43k</text>
<text x="220" y="107.8">10k</text>
<text x="136.7" y="108.8">35v Rad</text>
<text x="211.6" y="113.9">50v</text>
<text x="211.8" y="111.6">1nF</text>
<text x="133.5" y="114.6">-HV</text>
<text x="160.2" y="119">-HV</text>
<text x="218.7" y="114.9">100nF</text>
<text x="220.7" y="117.4">50v</text>
<text x="216.1" y="127.3">-HV</text>
<text x="260" y="154.1">1</text>
<text x="250" y="158.3" transform="rotate(-90 250 158.3)">+12v</text>
<text x="260" y="156.6">2</text>
<text x="260" y="159.2">3</text>
<text x="260" y="161.7">4</text>
<text x="71.2" y="163.9">+12v</text>
<text x="133.6" y="165.2" transform="rotate(-90 133.6 165.2)">8</text>
<text x="142.1" y="165.3">100nF</text>
<text x="160.6" y="163.7">+5V_TRML</text>
<text x="203.8" y="164.4">+5V</text>
<text x="260" y="164.2">5</text>
<text x="260" y="166.8">6</text>
<text x="112.7" y="171.1">7</text>
<text x="117.7" y="172.3">VIN</text>
<text x="132.4" y="173.2" transform="rotate(-90 132.4 173.2)">BST</text>
<text x="142" y="172.3">SW</text>
<text x="149.4" y="173.5">1</text>
<text x="173.6" y="173.7">15UH/3.6A</text>
<text x="229.8" y="172" transform="rotate(-90 229.8 172)">-</text>
<text x="257.5" y="172.3" transform="rotate(-90 257.5 172.3)">1</text>
<text x="263.5" y="171.9">SIL-156-06</text>
<text x="100.1" y="179.7">100k</text>
<text x="166.1" y="179.9">SS34</text>
<text x="186.4" y="179.9">22uF</text>
<text x="191.8" y="179.9">805</text>
<text x="195.9" y="179.9">6.3V XR7</text>
<text x="66.9" y="181.7" transform="rotate(-90 66.9 181.7)">50V XR7</text>
<text x="89.5" y="181.9" transform="rotate(-90 89.5 181.9)">50V XR7</text>
<text x="112.7" y="183.8">2</text>
<text x="117.7" y="185">EN</text>
<text x="142.8" y="185">FB</text>
<text x="178.4" y="182.3">210K</text>
<text x="208.8" y="180.9">22uF</text>
<text x="214.2" y="180.9">805</text>
<text x="218.2" y="180.9">6.3V XR7</text>
<text x="229.8" y="183.4" transform="rotate(-90 229.8 183.4)">+</text>
<text x="257.5" y="183.6" transform="rotate(-90 257.5 183.6)">2</text>
<text x="261.9" y="180.4">1000UF/6.3V</text>
<text x="66.9" y="191.1" transform="rotate(-90 66.9 191.1)">10uF 805</text>
<text x="89.5" y="191.4" transform="rotate(-90 89.5 191.4)">10uF 805</text>
<text x="149.4" y="186.2">4</text>
<text x="236.3" y="187" transform="rotate(-90 236.3 187)">100uF TANTAL</text>
<text x="242.6" y="188.5" transform="rotate(-90 242.6 188.5)">ZMM55C5V6-HT</text>
<text x="100.1" y="192.4">24.9K</text>
<text x="173" y="197.2">40.2K</text>
<text x="112.7" y="200.3">6</text>
<text x="117.7" y="201.5">FREQ</text>
<text x="139.1" y="201.5">COMP</text>
<text x="149.4" y="202.7">3</text>
<text x="105.4" y="208.8">100k</text>
<text x="132.4" y="204.5" transform="rotate(-90 132.4 204.5)">GND</text>
<text x="136.4" y="208.3">MP1584</text>
<text x="158.2" y="207.1">150PF</text>
<text x="131.2" y="211.2" transform="rotate(-90 131.2 211.2)">5/9</text>
<text x="159.8" y="219.8">100k</text>
</g>
</svg>
